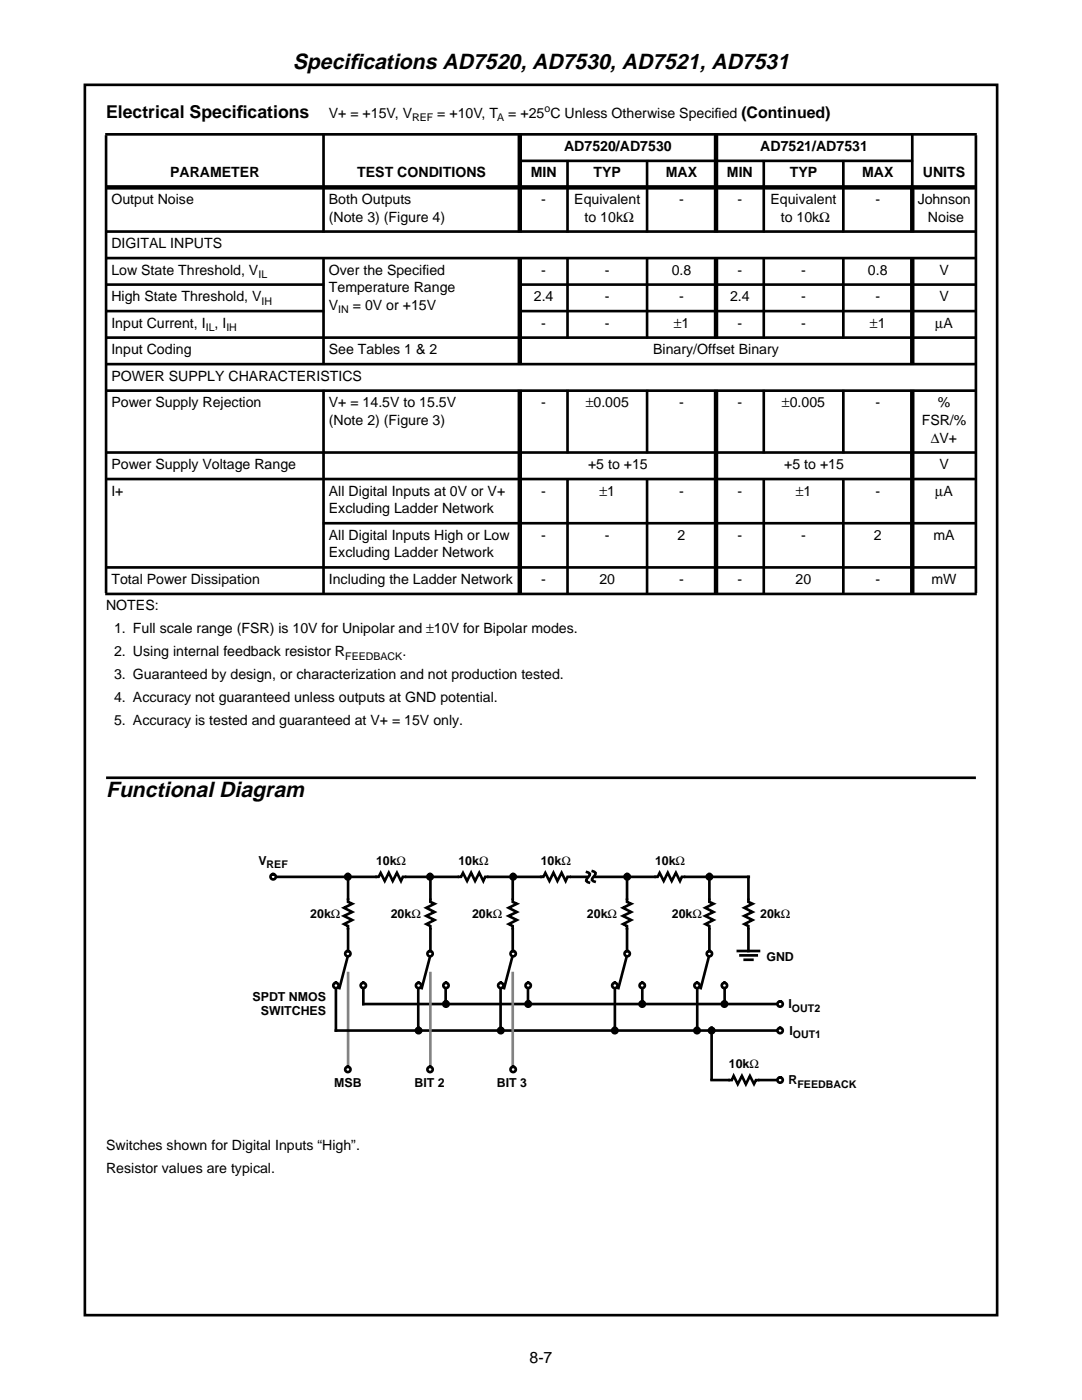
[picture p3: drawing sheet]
<svg xmlns="http://www.w3.org/2000/svg" width="216mm" height="279mm" viewBox="0 0 216 279" stroke-linecap="round" stroke-linejoin="round" font-family="sans-serif">
<path d="M16.9 16.9h182.1v245.6h-182.1zM147.2 189.8h4.2M147.8 190.7h3.2M148.6 191.5h1.5" fill="none" stroke="#000" stroke-width=".53"/>
<g fill="#000" stroke="#000" stroke-width=".53">
<path d="M182 26.6v11.1zM103.4 32.1h78.8zM21 26.8h173.9zM64.6 26.6v19.8zM21 56.8h43.7zM113.2 31.9v14.5zM129.1 31.9v14.5zM152.4 31.9v14.5zM168.3 31.9v14.5zM21 46.2h173.9zM21 51.5h173.9zM103.4 56.8h91.5z"/>
<path d="M64.6 51.3v21.5zM21 62.1h43.7zM113.2 51.3v16.3zM129.1 51.3v16.3zM152.4 51.3v16.3zM168.3 51.3v16.3zM103.4 62.1h91.5zM21 67.4h173.9zM21 72.7h173.9zM21 78h173.9zM113.2 77.8v12.7zM129.1 77.8v12.7z"/>
<path d="M152.4 77.8v12.7zM168.3 77.8v12.7zM21 90.3h173.9zM21 95.6h173.9zM21.2 27v91.4zM64.6 77.8v40.9zM113.2 95.4v23.3zM129.1 95.4v23.3zM152.4 95.4v23.3zM168.3 95.4v23.3zM194.7 27v91.4zM64.4 104.4h130.5z"/>
<path d="M21 113.2h173.9zM21 118.5h173.9zM21.2 155.2h173.5z"/>
</g>
<path d="M21 37.4h173.9zM103.7 26.6v19.8zM142.9 26.6v19.8zM182 37v9.4zM103.7 51.3v21.5zM142.9 51.3v16.3zM182 51.3v21.5zM103.7 77.8v40.9zM142.9 77.8v40.9zM182 77.8v40.9z" fill="#000" stroke="#000" stroke-width=".88" stroke-linecap="butt"/>
<path d="M69.1 191.5h1.1v2h-1.1z" fill-rule="evenodd" fill="#fff"/>
<path d="M54.5 175h94.9M69.5 175v14.8M149.3 175v14.8M67 197.2v8.5M69.4 191l-1.7 6.2" fill="none" stroke="#000" stroke-width=".53"/>
<path d="M69.5 194.2v18.5" fill="none" stroke="#808080" stroke-width=".53"/>
<path d="M66.6 196.4l.4-.3v.6v-.6a.53 .53 0 0 1 .5 .7 .53 .53 0 0 1-.7 .4 .53 .53 0 0 1-.2-.8z" fill="#fff"/>
<circle cx="67" cy="196.7" r=".53" fill="none" stroke="#000" stroke-width=".53"/>
<path d="M69 190.1l.5-.3v.5v-.5a.53 .53 0 0 1 .5 .6 .53 .53 0 0 1-.7 .4 .53 .53 0 0 1-.3-.7z" fill="#fff"/>
<g fill="none" stroke="#000" stroke-width=".53">
<circle cx="69.4" cy="175" r=".53"/>
<circle cx="69.4" cy="190.3" r=".53"/>
</g>
<path d="M69 174.7l.5-.2v.5v-.5a.53 .53 0 0 1 .5 .6 .53 .53 0 0 1-.7 .4 .53 .53 0 0 1-.3-.8z" fill="#000"/>
<path d="M54 174.7l.5-.2v.5v-.5a.53 .53 0 0 1 .5 .6 .53 .53 0 0 1-.7 .4 .53 .53 0 0 1-.3-.8z" fill="#fff"/>
<circle cx="54.5" cy="175" r=".53" fill="none" stroke="#000" stroke-width=".53"/>
<path d="M75.3 174.4h5.4v1.2h-5.4z" fill-rule="evenodd" fill="#fff"/>
<path d="M75.1 175h.5l.4-.8 .8 1.6 .8-1.6 .8 1.6 .8-1.6 .8 1.6 .4-.8h.4" fill="none" stroke="#000" stroke-width=".53"/>
<path d="M91.8 174.4h5.4v1.2h-5.4z" fill-rule="evenodd" fill="#fff"/>
<path d="M91.6 175h.4l.4-.8 .8 1.6 .8-1.6 .8 1.6 .8-1.6 .8 1.6 .4-.8h.4" fill="none" stroke="#000" stroke-width=".53"/>
<path d="M108.2 174.4h5.4v1.2h-5.4z" fill-rule="evenodd" fill="#fff"/>
<path d="M108 175h.4l.4-.8 .8 1.6 .8-1.6 .8 1.6 .9-1.6 .8 1.6 .3-.8h.5" fill="none" stroke="#000" stroke-width=".53"/>
<path d="M131 174.4h5.4v1.2h-5.4z" fill-rule="evenodd" fill="#fff"/>
<path d="M130.8 175h.4l.4-.8 .8 1.6 .8-1.6 .8 1.6 .9-1.6 .8 1.6 .3-.8h.5" fill="none" stroke="#000" stroke-width=".53"/>
<path d="M117.3 174.3h1.2v1.3h-1.2z" fill-rule="evenodd" fill="#fff"/>
<path d="M117.1 174l.5 .3a1 1 0 0 1-.5 1.1l-.1 .3 .1 .2 .4 .2M118.3 173.9l.4 .2a1 1 0 0 1-.5 1.1l-.1 .3 .1 .2 .5 .2" fill="none" stroke="#000" stroke-width=".53"/>
<path d="M72 196.4l.5-.3v.6v-.6a.53 .53 0 0 1 .5 .7 .53 .53 0 0 1-.7 .4 .53 .53 0 0 1-.3-.8z" fill="#fff"/>
<g fill="none" stroke="#000" stroke-width=".53">
<path d="M72.5 197.2v3.2h82.4M67 205.7h87.9"/>
<circle cx="72.5" cy="196.7" r=".53"/>
</g>
<path d="M69 213.2l.5-.3v.5v-.5a.53 .53 0 0 1 .5 .6 .53 .53 0 0 1-.7 .4 .53 .53 0 0 1-.3-.7z" fill="#fff"/>
<circle cx="69.4" cy="213.4" r=".53" fill="none" stroke="#000" stroke-width=".53"/>
<path d="M148.8 179.6h1.2v5.4h-1.2z" fill-rule="evenodd" fill="#fff"/>
<path d="M149.3 179.6v.4l.9 .4-1.7 .8 1.7 .8-1.7 .8 1.7 .8-1.7 .8 .8 .4v.4" fill="none" stroke="#000" stroke-width=".53"/>
<path d="M85.5 191.5h1.1v2h-1.1z" fill-rule="evenodd" fill="#fff"/>
<path d="M85.9 175v14.8M83.5 197.2v8.5M85.8 191l-1.6 6.2" fill="none" stroke="#000" stroke-width=".53"/>
<path d="M85.9 194.2v18.5" fill="none" stroke="#808080" stroke-width=".53"/>
<path d="M83 196.4l.5-.3v.6v-.6a.53 .53 0 0 1 .5 .7 .53 .53 0 0 1-.7 .4 .53 .53 0 0 1-.3-.8z" fill="#fff"/>
<circle cx="83.5" cy="196.7" r=".53" fill="none" stroke="#000" stroke-width=".53"/>
<path d="M85.4 190.1l.5-.3v.5v-.5a.53 .53 0 0 1 .5 .6 .53 .53 0 0 1-.7 .4 .53 .53 0 0 1-.3-.7z" fill="#fff"/>
<g fill="none" stroke="#000" stroke-width=".53">
<circle cx="85.8" cy="175" r=".53"/>
<circle cx="85.8" cy="190.3" r=".53"/>
</g>
<path d="M85.4 174.7l.5-.2v.5v-.5a.53 .53 0 0 1 .5 .6 .53 .53 0 0 1-.7 .4 .53 .53 0 0 1-.3-.8z" fill="#000"/>
<path d="M88.5 196.4l.4-.3v.6v-.6a.53 .53 0 0 1 .5 .7 .53 .53 0 0 1-.7 .4 .53 .53 0 0 1-.2-.8z" fill="#fff"/>
<g fill="none" stroke="#000" stroke-width=".53">
<path d="M88.9 197.2v3.2"/>
<circle cx="89" cy="196.7" r=".53"/>
</g>
<path d="M85.4 213.2l.5-.3v.5v-.5a.53 .53 0 0 1 .5 .6 .53 .53 0 0 1-.7 .4 .53 .53 0 0 1-.3-.7z" fill="#fff"/>
<g fill="none" stroke="#000" stroke-width=".53">
<circle cx="83.5" cy="205.7" r=".53"/>
<circle cx="85.8" cy="213.4" r=".53"/>
<circle cx="89" cy="200.4" r=".53"/>
</g>
<path d="M83 205.4l.5-.3v.6v-.6a.53 .53 0 0 1 .5 .7 .53 .53 0 0 1-.7 .4 .53 .53 0 0 1-.3-.8zM88.5 200.1l.4-.3v.6v-.6a.53 .53 0 0 1 .5 .7 .53 .53 0 0 1-.7 .4 .53 .53 0 0 1-.2-.8z" fill="#000"/>
<path d="M85.3 179.6h1.2v5.4h-1.2z" fill-rule="evenodd" fill="#fff"/>
<path d="M85.9 179.6v.4l.8 .4-1.6 .8 1.6 .8-1.6 .8 1.6 .8-1.6 .8 .8 .4v.4" fill="none" stroke="#000" stroke-width=".53"/>
<path d="M101.9 191.5h1.2v2h-1.2z" fill-rule="evenodd" fill="#fff"/>
<path d="M102.3 175v14.8M99.9 197.2v8.5M102.2 191l-1.6 6.2" fill="none" stroke="#000" stroke-width=".53"/>
<path d="M102.3 194.2v18.5" fill="none" stroke="#808080" stroke-width=".53"/>
<path d="M99.4 196.4l.5-.3v.6v-.6a.53 .53 0 0 1 .5 .7 .53 .53 0 0 1-.7 .4 .53 .53 0 0 1-.3-.8z" fill="#fff"/>
<circle cx="99.9" cy="196.7" r=".53" fill="none" stroke="#000" stroke-width=".53"/>
<path d="M101.9 190.1l.4-.3v.5v-.5a.53 .53 0 0 1 .5 .6 .53 .53 0 0 1-.7 .4 .53 .53 0 0 1-.2-.7z" fill="#fff"/>
<g fill="none" stroke="#000" stroke-width=".53">
<circle cx="102.4" cy="175" r=".53"/>
<circle cx="102.4" cy="190.3" r=".53"/>
</g>
<path d="M101.9 174.7l.4-.2v.5v-.5a.53 .53 0 0 1 .5 .6 .53 .53 0 0 1-.7 .4 .53 .53 0 0 1-.2-.8z" fill="#000"/>
<path d="M104.9 196.4l.5-.3v.6v-.6a.53 .53 0 0 1 .5 .7 .53 .53 0 0 1-.7 .4 .53 .53 0 0 1-.3-.8z" fill="#fff"/>
<g fill="none" stroke="#000" stroke-width=".53">
<path d="M105.4 197.2v3.2"/>
<circle cx="105.4" cy="196.7" r=".53"/>
</g>
<path d="M101.9 213.2l.4-.3v.5v-.5a.53 .53 0 0 1 .5 .6 .53 .53 0 0 1-.7 .4 .53 .53 0 0 1-.2-.7z" fill="#fff"/>
<g fill="none" stroke="#000" stroke-width=".53">
<circle cx="99.9" cy="205.7" r=".53"/>
<circle cx="102.4" cy="213.4" r=".53"/>
<circle cx="105.4" cy="200.4" r=".53"/>
</g>
<path d="M99.4 205.4l.5-.3v.6v-.6a.53 .53 0 0 1 .5 .7 .53 .53 0 0 1-.7 .4 .53 .53 0 0 1-.3-.8zM104.9 200.1l.5-.3v.6v-.6a.53 .53 0 0 1 .5 .7 .53 .53 0 0 1-.7 .4 .53 .53 0 0 1-.3-.8z" fill="#000"/>
<path d="M101.7 179.6h1.2v5.4h-1.2z" fill-rule="evenodd" fill="#fff"/>
<path d="M102.3 179.6v.4l.8 .4-1.6 .8 1.6 .8-1.6 .8 1.6 .8-1.6 .8 .8 .4v.4" fill="none" stroke="#000" stroke-width=".53"/>
<path d="M124.7 191.5h1.2v2h-1.2z" fill-rule="evenodd" fill="#fff"/>
<path d="M125.1 175v14.8M122.7 197.2v8.5M125 191l-1.6 6.2" fill="none" stroke="#000" stroke-width=".53"/>
<path d="M122.2 196.4l.5-.3v.6v-.6a.53 .53 0 0 1 .5 .7 .53 .53 0 0 1-.7 .4 .53 .53 0 0 1-.3-.8z" fill="#fff"/>
<circle cx="122.7" cy="196.7" r=".53" fill="none" stroke="#000" stroke-width=".53"/>
<path d="M124.7 190.1l.4-.3v.5v-.5a.53 .53 0 0 1 .5 .6 .53 .53 0 0 1-.7 .4 .53 .53 0 0 1-.2-.7z" fill="#fff"/>
<g fill="none" stroke="#000" stroke-width=".53">
<circle cx="125.1" cy="175" r=".53"/>
<circle cx="125.1" cy="190.3" r=".53"/>
</g>
<path d="M124.7 174.7l.4-.2v.5v-.5a.53 .53 0 0 1 .5 .6 .53 .53 0 0 1-.7 .4 .53 .53 0 0 1-.2-.8z" fill="#000"/>
<path d="M127.7 196.4l.5-.3v.6v-.6a.53 .53 0 0 1 .5 .7 .53 .53 0 0 1-.7 .4 .53 .53 0 0 1-.3-.8z" fill="#fff"/>
<g fill="none" stroke="#000" stroke-width=".53">
<path d="M128.2 197.2v3.2"/>
<circle cx="128.1" cy="196.7" r=".53"/>
<circle cx="122.7" cy="205.7" r=".53"/>
<circle cx="128.1" cy="200.4" r=".53"/>
</g>
<path d="M122.2 205.4l.5-.3v.6v-.6a.53 .53 0 0 1 .5 .7 .53 .53 0 0 1-.7 .4 .53 .53 0 0 1-.3-.8zM127.7 200.1l.5-.3v.6v-.6a.53 .53 0 0 1 .5 .7 .53 .53 0 0 1-.7 .4 .53 .53 0 0 1-.3-.8z" fill="#000"/>
<path d="M124.6 179.6h1.1v5.4h-1.1z" fill-rule="evenodd" fill="#fff"/>
<path d="M125.1 179.6v.4l.9 .4-1.7 .8 1.6 .8-1.6 .8 1.6 .8-1.6 .8 .8 .4v.4" fill="none" stroke="#000" stroke-width=".53"/>
<path d="M141.2 191.5h1.1v2h-1.1z" fill-rule="evenodd" fill="#fff"/>
<path d="M141.5 175v14.8M139.1 197.2v8.5M141.5 190.9l-1.7 6.3" fill="none" stroke="#000" stroke-width=".53"/>
<path d="M138.7 196.4l.4-.3v.6v-.6a.53 .53 0 0 1 .5 .7 .53 .53 0 0 1-.7 .4 .53 .53 0 0 1-.2-.8z" fill="#fff"/>
<circle cx="139.1" cy="196.7" r=".53" fill="none" stroke="#000" stroke-width=".53"/>
<path d="M141.1 190.1l.4-.3v.5v-.5a.53 .53 0 0 1 .6 .6 .53 .53 0 0 1-.7 .4 .53 .53 0 0 1-.3-.7z" fill="#fff"/>
<g fill="none" stroke="#000" stroke-width=".53">
<circle cx="141.6" cy="175" r=".53"/>
<circle cx="141.6" cy="190.3" r=".53"/>
</g>
<path d="M141.1 174.7l.4-.2v.5v-.5a.53 .53 0 0 1 .6 .6 .53 .53 0 0 1-.7 .4 .53 .53 0 0 1-.3-.8z" fill="#000"/>
<path d="M144.1 196.4l.5-.3v.6v-.6a.53 .53 0 0 1 .5 .7 .53 .53 0 0 1-.7 .4 .53 .53 0 0 1-.3-.8z" fill="#fff"/>
<g fill="none" stroke="#000" stroke-width=".53">
<path d="M144.6 197.2v3.2"/>
<circle cx="144.6" cy="196.7" r=".53"/>
<circle cx="139.1" cy="205.7" r=".53"/>
<circle cx="144.6" cy="200.4" r=".53"/>
</g>
<path d="M138.7 205.4l.4-.3v.6v-.6a.53 .53 0 0 1 .5 .7 .53 .53 0 0 1-.7 .4 .53 .53 0 0 1-.2-.8zM144.1 200.1l.5-.3v.6v-.6a.53 .53 0 0 1 .5 .7 .53 .53 0 0 1-.7 .4 .53 .53 0 0 1-.3-.8z" fill="#000"/>
<path d="M141 179.6h1.2v5.4h-1.2z" fill-rule="evenodd" fill="#fff"/>
<path d="M141.5 179.6v.4l.9 .4-1.7 .8 1.7 .8-1.7 .8 1.7 .8-1.6 .8 .7 .4v.4" fill="none" stroke="#000" stroke-width=".53"/>
<path d="M155.2 200.1l.5-.3v.6v-.6a.53 .53 0 0 1 .5 .7 .53 .53 0 0 1-.7 .4 .53 .53 0 0 1-.3-.8z" fill="#fff"/>
<circle cx="155.7" cy="200.4" r=".53" fill="none" stroke="#000" stroke-width=".53"/>
<path d="M155.2 205.4l.5-.3v.6v-.6a.53 .53 0 0 1 .5 .7 .53 .53 0 0 1-.7 .4 .53 .53 0 0 1-.3-.8z" fill="#fff"/>
<circle cx="155.7" cy="205.7" r=".53" fill="none" stroke="#000" stroke-width=".53"/>
<path d="M155.2 215.3l.5-.3v.5v-.5a.53 .53 0 0 1 .5 .6 .53 .53 0 0 1-.7 .4 .53 .53 0 0 1-.3-.7z" fill="#fff"/>
<g fill="none" stroke="#000" stroke-width=".53">
<path d="M142 215.5h12.9M142 205.5v9.9"/>
<circle cx="142" cy="205.7" r=".53"/>
<circle cx="155.7" cy="215.5" r=".53"/>
</g>
<path d="M141.5 205.4l.5-.3v.6v-.6a.53 .53 0 0 1 .5 .7 .53 .53 0 0 1-.7 .4 .53 .53 0 0 1-.3-.8z" fill="#000"/>
<path d="M145.7 214.9h5.4v1.2h-5.4z" fill-rule="evenodd" fill="#fff"/>
<path d="M145.6 215.6h.4l.4-.9 .8 1.7 .8-1.7 .8 1.7 .8-1.7 .9 1.6 .3-.7h.5" fill="none" stroke="#000" stroke-width=".53"/>
<path d="M68.9 179.6h1.2v5.4h-1.2z" fill-rule="evenodd" fill="#fff"/>
<path d="M69.4 179.6v.4l.9 .4-1.7 .8 1.7 .8-1.7 .8 1.7 .8-1.6 .8 .7 .4v.4" fill="none" stroke="#000" stroke-width=".53"/>
<g font-size="4.3">
<text x="58.4" y="13.8">Specif</text>
<text x="69.7" y="13.8">ications AD7520, AD7530, AD7521, AD7531</text>
<text x="21.2" y="159.1">Functional Diagram</text>
</g>
<g font-size="3.5">
<text x="21.2" y="23.5">Electrical Specif</text>
<text x="47.2" y="23.5">ications</text>
</g>
<text font-size="3.2" x="105.7" y="272">8-7</text>
<g font-size="2.8">
<text x="65.6" y="23.5">V+ = +15V, V</text>
<text x="87.2" y="23.5">= +10V, T</text>
<text x="101.4" y="23.5">= +25 C Unless Otherwise Specif</text>
<text x="142.6" y="23.5">ied (Continued)</text>
<text x="33.9" y="35.4">PARAMETER</text>
<text x="71.3" y="35.4">TEST CONDITIONS</text>
<text x="105.9" y="35.4">MIN</text>
<text x="112.6" y="30.1">AD7520/AD7530</text>
<text x="118.4" y="35.4">TYP</text>
<text x="132.9" y="35.4">MAX</text>
<text x="145.1" y="35.4">MIN</text>
<text x="151.7" y="30.1">AD7521/AD7531</text>
<text x="157.6" y="35.4">TYP</text>
<text x="172" y="35.4">MAX</text>
<text x="184.2" y="35.4">UNITS</text>
<text x="22.2" y="40.7">Output Noise</text>
<text x="65.6" y="40.7">Both Outputs</text>
<text x="108" y="40.7">-</text>
<text x="114.6" y="40.7">Equivalent</text>
<text x="135.5" y="40.7">-</text>
<text x="147.2" y="40.7">-</text>
<text x="153.7" y="40.7">Equivalent</text>
<text x="174.7" y="40.7">-</text>
<text x="183.1" y="40.7">Johnson</text>
<text x="65.6" y="44.2">(Note 3) (Figure 4)</text>
<text x="116.6" y="44.2">to 10kΩ</text>
<text x="155.8" y="44.2">to 10kΩ</text>
<text x="185.2" y="44.2">Noise</text>
<text x="22.2" y="49.5">DIGITAL INPUTS</text>
<text x="22.2" y="54.8">Low State Threshold, V</text>
<text x="65.6" y="54.8">Over the Specified</text>
<text x="65.6" y="58.3">Temperature Range</text>
<text x="108" y="54.8">-</text>
<text x="120.7" y="54.8">-</text>
<text x="134" y="54.8">0.8</text>
<text x="147.2" y="54.8">-</text>
<text x="159.9" y="54.8">-</text>
<text x="173.2" y="54.8">0.8</text>
<text x="187.4" y="54.8">V</text>
<text x="22.2" y="65.4">Input Current, I , I</text>
<text x="22.2" y="60.1">High State Threshold, V</text>
<text x="65.6" y="61.9">V</text>
<text x="70.4" y="61.9">= 0V or +15V</text>
<text x="106.5" y="60.1">2.4</text>
<text x="108" y="65.4">-</text>
<text x="120.7" y="65.4">-</text>
<text x="120.7" y="60.1">-</text>
<text x="134.4" y="65.4">±1</text>
<text x="135.5" y="60.1">-</text>
<text x="145.7" y="60.1">2.4</text>
<text x="147.2" y="65.4">-</text>
<text x="159.9" y="60.1">-</text>
<text x="159.9" y="65.4">-</text>
<text x="173.6" y="65.4">±1</text>
<text x="174.7" y="60.1">-</text>
<text x="186.6" y="65.4">µA</text>
<text x="187.4" y="60.1">V</text>
<text x="22.2" y="70.7">Input Coding</text>
<text x="65.6" y="70.7">See Tables 1 &amp; 2</text>
<text x="130.3" y="70.7">Binary/Offset Binary</text>
<text x="22.2" y="76">POWER SUPPLY CHARACTERISTICS</text>
<text x="22.2" y="81.3">Power Supply Rejection</text>
<text x="65.6" y="81.3">V+ = 14.5V to 15.5V</text>
<text x="108" y="81.3">-</text>
<text x="116.9" y="81.3">±0.005</text>
<text x="135.5" y="81.3">-</text>
<text x="147.2" y="81.3">-</text>
<text x="156" y="81.3">±0.005</text>
<text x="174.7" y="81.3">-</text>
<text x="187.1" y="81.3">%</text>
<text x="65.6" y="84.8">(Note 2) (Figure 3)</text>
<text x="183.9" y="84.8">FSR/%</text>
<text x="185.8" y="88.3">∆V+</text>
<text x="22.2" y="93.6">Power Supply Voltage Range</text>
<text x="117.3" y="93.6">+5 to +15</text>
<text x="156.5" y="93.6">+5 to +15</text>
<text x="187.4" y="93.6">V</text>
<text x="22.2" y="98.9">I+</text>
<text x="65.6" y="98.9">All Digital Inputs at 0V or V+</text>
<text x="108" y="98.9">-</text>
<text x="119.6" y="98.9">±1</text>
<text x="135.5" y="98.9">-</text>
<text x="147.2" y="98.9">-</text>
<text x="158.8" y="98.9">±1</text>
<text x="174.7" y="98.9">-</text>
<text x="186.6" y="98.9">µA</text>
<text x="65.6" y="107.7">All Digital Inputs High or Low</text>
<text x="65.6" y="102.4">Excluding Ladder Network</text>
<text x="108" y="107.7">-</text>
<text x="120.7" y="107.7">-</text>
<text x="135.2" y="107.7">2</text>
<text x="147.2" y="107.7">-</text>
<text x="159.9" y="107.7">-</text>
<text x="174.4" y="107.7">2</text>
<text x="186.3" y="107.7">mA</text>
<text x="65.6" y="111.2">Excluding Ladder Network</text>
<text x="22.2" y="116.5">Total Power Dissipation</text>
<text x="65.6" y="116.5">Including the Ladder Network</text>
<text x="108" y="116.5">-</text>
<text x="119.6" y="116.5">20</text>
<text x="135.5" y="116.5">-</text>
<text x="147.2" y="116.5">-</text>
<text x="158.8" y="116.5">20</text>
<text x="174.7" y="116.5">-</text>
<text x="185.9" y="116.5">mW</text>
<text x="21.2" y="121.8">NOTES:</text>
<text x="22.8" y="131">2. Using internal feedback resistor R</text>
<text x="22.8" y="126.4">1. Full scale range (FSR) is 10V for Unipolar and ±10V for Bipolar modes.</text>
<text x="80.3" y="131">.</text>
<text x="22.8" y="135.6">3. Guaranteed by design, or characterization and not production tested.</text>
<text x="22.8" y="140.2">4. Accuracy not guaranteed unless outputs at GND potential.</text>
<text x="22.8" y="144.8">5. Accuracy is tested and guaranteed at V+ = 15V only.</text>
<text x="21.2" y="229.4">Switches shown for Digital Inputs “High”.</text>
<text x="21.2" y="234">Resistor values are typical.</text>
</g>
<g font-size="2.5">
<text x="51.6" y="172.7">V</text>
<text x="75" y="172.7">10kΩ</text>
<text x="91.5" y="172.7">10kΩ</text>
<text x="107.9" y="172.7">10kΩ</text>
<text x="130.7" y="172.7">10kΩ</text>
<text x="61.9" y="183.3">20kΩ</text>
<text x="78" y="183.3">20kΩ</text>
<text x="94.2" y="183.3">20kΩ</text>
<text x="117.1" y="183.3">20kΩ</text>
<text x="134.1" y="183.3">20kΩ</text>
<text x="151.7" y="183.3">20kΩ</text>
<text x="152.9" y="191.7">GND</text>
<text x="50.4" y="199.7">SPDT NMOS</text>
<text x="52" y="202.5">SWITCHES</text>
<text x="157.3" y="201.3">I</text>
<text x="157.5" y="206.6">I</text>
<text x="145.4" y="213.1">10kΩ</text>
<text x="66.7" y="217">MSB</text>
<text x="82.7" y="217">BIT 2</text>
<text x="99.1" y="217">BIT 3</text>
<text x="157.3" y="216.4">R</text>
</g>
<g font-size="2.1">
<text x="108.6" y="22.4">o</text>
<text x="82.2" y="24.2">REF</text>
<text x="99.2" y="24.2">A</text>
<text x="51.6" y="55.5">IL</text>
<text x="52.2" y="60.8">IH</text>
<text x="67.5" y="62.6">IN</text>
<text x="41" y="66.1">IL</text>
<text x="45.2" y="66.1">IH</text>
<text x="68.9" y="131.7">FEEDBACK</text>
<text x="53.2" y="173.3">REF</text>
<text x="158" y="201.9">OUT2</text>
<text x="158.2" y="207.2">OUT1</text>
<text x="159.1" y="217">FEEDBACK</text>
</g>
</svg>
